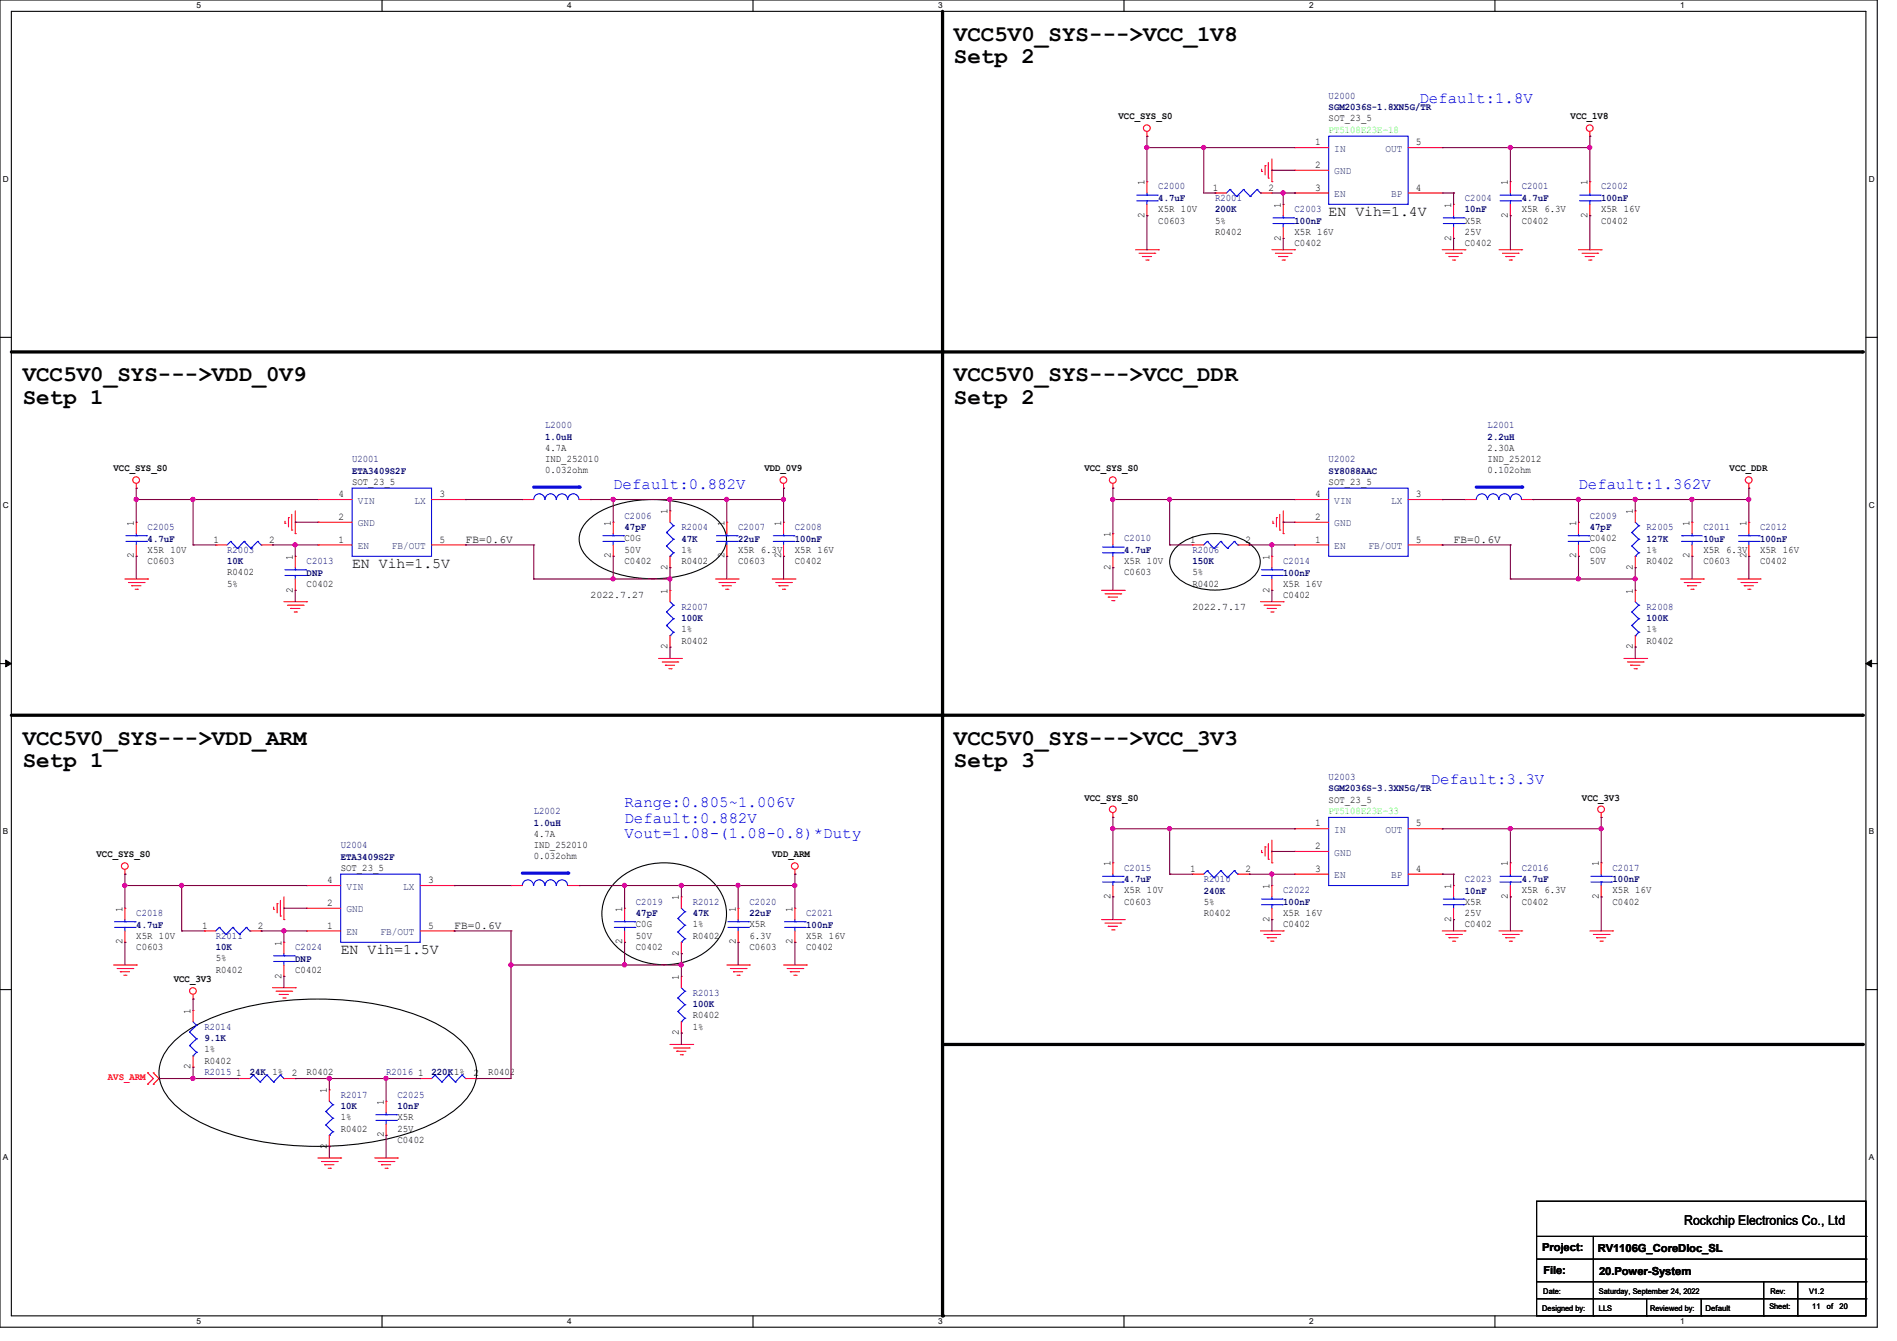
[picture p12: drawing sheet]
<svg xmlns="http://www.w3.org/2000/svg" width="297mm" height="210mm" viewBox="0 0 297 210" stroke-linecap="round" stroke-linejoin="round" font-family="sans-serif">
<path d="M0 0h293.9v207.9h-293.9zM1.8 1.8h290.3v204.3h-290.3z" fill="none" stroke="#000" stroke-width=".17"/>
<g fill="#fff">
<path d="M30.8 .2h.7v1.4h-.7z"/>
<path d="M30.8 206.2h.7v1.4h-.7z"/>
</g>
<path d="M59.8 0v1.8M59.8 206.1v1.8" fill="none" stroke="#000" stroke-width=".17"/>
<g fill="#fff">
<path d="M88.8 .2h.7v1.4h-.7z"/>
<path d="M88.8 206.2h.7v1.4h-.7z"/>
</g>
<path d="M117.9 0v1.8M117.9 206.1v1.8" fill="none" stroke="#000" stroke-width=".17"/>
<g fill="#fff">
<path d="M146.9 .2h.7v1.4h-.7z"/>
<path d="M146.9 206.2h.7v1.4h-.7z"/>
</g>
<path d="M176 0v1.8M176 206.1v1.8" fill="none" stroke="#000" stroke-width=".17"/>
<g fill="#fff">
<path d="M205 .2h.7v1.4h-.7z"/>
<path d="M205 206.2h.7v1.4h-.7z"/>
</g>
<path d="M234.1 0v1.8M234.1 206.1v1.8" fill="none" stroke="#000" stroke-width=".17"/>
<g fill="#fff">
<path d="M263.1 .2h.6v1.4h-.6z"/>
<path d="M263.1 206.2h.6v1.4h-.6z"/>
<path d="M.5 27.3h.9v1.4h-.9z"/>
<path d="M292.6 27.3h.9v1.4h-.9z"/>
<path d="M.5 78.4h.9v1.4h-.9z"/>
<path d="M292.6 78.4h.9v1.4h-.9z"/>
</g>
<path d="M0 52.8h1.8M292.1 52.8h1.8" fill="none" stroke="#000" stroke-width=".17"/>
<g fill="#fff">
<path d="M.5 129.5h.8v1.4h-.8z"/>
<path d="M292.6 129.5h.8v1.4h-.8z"/>
</g>
<path d="M0 103.9h1.8M292.1 103.9h1.8" fill="none" stroke="#000" stroke-width=".17"/>
<path d="M.9 103.4l.9 .5-.9 .5zM292.1 103.9l.9-.5v1z" fill="#000" stroke="#000" stroke-width=".16"/>
<g fill="#fff">
<path d="M.5 180.5h.8v1.4h-.8z"/>
<path d="M292.6 180.5h.8v1.4h-.8z"/>
</g>
<g fill="none" stroke="#000" stroke-width=".17">
<path d="M92.3 81.3a15.2 15.2 0 0 1 9.9-3.1 15.2 15.2 0 0 1 10 3.1 3.9 3.9 0 0 1 0 6.3 15.2 15.2 0 0 1-10 3 15.2 15.2 0 0 1-9.9-3 3.9 3.9 0 0 1 0-6.3zM184.5 85.4a9.9 9.9 0 0 1 11.4 0 3.2 3.2 0 0 1 0 5.2 9.9 9.9 0 0 1-11.4 0 3.2 3.2 0 0 1 0-5.2zM96.3 138.2a11.2 11.2 0 0 1 15.4 0 6.9 6.9 0 0 1-.8 10.5 11.2 11.2 0 0 1-14.6-.7 6.9 6.9 0 0 1 0-9.8zM0 155h1.8M292.1 155h1.8M27.3 163.1a24.9 24.9 0 0 1 11.8-5.5 49.5 49.5 0 0 1 26.7 1.6 17.5 17.5 0 0 1 7.3 4.8 6 6 0 0 1 0 8 17.5 17.5 0 0 1-7.3 4.8 48.7 48.7 0 0 1-32.1 0 17.5 17.5 0 0 1-7.3-4.8 6 6 0 0 1 0-8zM240.6 188.1h51.5v18h-51.5zM240.6 193.6h51.5M240.6 197.2h51.5M249.5 193.6v12.5M292.1 193.6h.1M292.1 197.2h.1"/>
<path d="M240.6 200.7h51.5M240.6 203.4h51.5M249.5 206.1h.1M257.8 206.1h.1M257.8 203.4v2.7M266.4 206.1h.1M266.4 203.4v2.7M276.1 206.1h.1M276.1 200.7v5.4M281.5 206.1h.1M281.5 200.7v5.4M292.1 200.7h.1"/>
<path d="M292.1 203.4h.1"/>
</g>
<path d="M147.6 1.8v204.3M1.8 55.1h289.8M1.8 112h289.8M147.6 163.6h144" fill="none" stroke="#000" stroke-width=".51"/>
<g fill="#000">
<circle cx="147.6" cy="55.1" r=".25"/>
<circle cx="291.6" cy="55.1" r=".25"/>
<circle cx="147.6" cy="112" r=".25"/>
<circle cx="291.6" cy="112" r=".25"/>
<circle cx="291.6" cy="163.6" r=".25"/>
<circle cx="147.6" cy="206.1" r=".25"/>
</g>
<g fill="none" stroke="#f00" stroke-width=".17">
<path d="M177.8 39.1h3.6M178.4 39.7h2.4M179.6 21.3h.1M179.6 20.6v.7M180.8 39.7h.1M181.4 39.1h.1M197.5 26.8h.1M197.5 26.5v.3M198.1 26h.1M198.1 26v1.4M198.6 27.9h.1M198.6 25.4v2.5"/>
<path d="M199.1 28.4h.1M199.1 39.1h3.6M199.1 24.9v3.5M199.7 39.7h2.4M202.1 39.7h.1M202.7 39.1h.1M225.8 39.1h3.6M226.4 39.7h2.4M227.6 32h.1M227.6 37.3h.1M227.6 32v1.8M227.6 35.6v1.7"/>
<path d="M228.8 39.7h.1M229.4 39.1h.1M234.7 39.1h3.6M235.2 39.7h2.5M237.7 39.7h.1M238.3 39.1h.1M247.1 39.1h3.6M247.7 39.7h2.4M248.9 21.3h.1M248.9 20.6v.7M250.1 39.7h.1M250.7 39.1h.1"/>
<path d="M178.9 40.2h.1M178.9 40.2h1.4M179.4 40.7h.3M179.7 40.7h.1M200.2 40.2h.1M200.2 40.2h1.4M200.7 40.7h.4M201.1 40.7h.1M226.9 40.2h.1M226.9 40.2h1.4M227.4 40.7h.4M227.8 40.7h.1"/>
<path d="M235.8 40.2h.1M235.8 40.2h1.4M236.3 40.7h.3M236.6 40.7h.1M248.2 40.2h.1M248.2 40.2h1.4M248.8 40.7h.3M249.1 40.7h.1M21.3 76.5h.1M21.3 75.7v.8M122.7 76.5h.1M122.7 75.7v.8"/>
<path d="M174.2 76.5h.1M174.2 75.7v.8M273.8 76.5h.1M273.8 75.7v.8M19.6 90.7h3.5M20.1 91.2h2.5M20.6 91.7h.1M20.6 91.7h1.5M21.2 92.3h.3M21.5 92.3h.1M22.6 91.2h.1M23.1 90.7h.1"/>
<path d="M44.4 94.2h3.6M44.6 82h.1M44.6 81.6v.4M45 94.8h2.5M45.2 81.1h.1M45.2 81.1v1.4M45.5 95.3h.1M45.5 95.3h1.4M45.7 83h.1M45.7 80.6v2.4M46.1 95.8h.3M46.2 83.6h.1"/>
<path d="M46.2 80v3.6M46.4 95.8h.1M47.5 94.8h.1M48 94.2h.1M112 90.7h3.6M112.6 91.2h2.4M113.1 91.7h.1M113.1 91.7h1.4M113.6 92.3h.4M114 92.3h.1M115 91.2h.1M115.6 90.7h.1"/>
<path d="M120.9 90.7h3.6M121.5 91.2h2.4M122 91.7h.1M122 91.7h1.4M122.5 92.3h.4M122.7 81.8h.1M122.7 87.1h.1M122.7 81.8v1.8M122.7 85.3v1.8M122.9 92.3h.1M123.9 91.2h.1M124.5 90.7h.1"/>
<path d="M172.5 92.5h3.5M173 93h2.5M173.5 93.5h.1M173.5 93.5h1.5M174.1 94.1h.3M174.4 94.1h.1M175.5 93h.1M176 92.5h.1M197.4 94.2h3.5M197.9 94.8h2.5M198.4 95.3h.1M198.4 95.3h1.5"/>
<path d="M199 95.8h.3M199.3 82h.1M199.3 95.8h.1M199.3 81.6v.4M199.9 81.1h.1M199.9 81.1v1.4M200.4 83h.1M200.4 94.8h.1M200.4 80.6v2.4M200.9 83.6h.1M200.9 94.2h.1M200.9 80v3.6"/>
<path d="M263.1 90.7h3.6M263.7 91.2h2.4M264.2 91.7h.1M264.2 91.7h1.4M264.8 92.3h.3M265.1 92.3h.1M266.1 91.2h.1M266.7 90.7h.1M272 90.7h3.6M272.6 91.2h2.4M273.1 91.7h.1M273.1 91.7h1.4"/>
<path d="M273.6 92.3h.4M274 92.3h.1M275 91.2h.1M275.6 90.7h.1M103.1 103.1h3.6M103.7 103.7h2.4M104.2 104.2h.1M104.2 104.2h1.4M104.7 104.7h.4M105.1 104.7h.1M106.1 103.7h.1M106.7 103.1h.1"/>
<path d="M254.3 103.1h3.5M254.8 103.7h2.5M255.3 104.2h.1M255.3 104.2h1.5M255.9 104.7h.3M256.2 104.7h.1M257.3 103.7h.1M257.8 103.1h.1M19.6 136.9h.1M19.6 136.2v.7M124.5 136.9h.1M124.5 136.2v.7"/>
<path d="M174.2 128h.1M174.2 127.3v.7M186.7 136.9h.1M186.7 136.9h1.8M193.8 136.9h1.8M195.6 136.9h.1M197.5 133.5h.1M197.5 133.2v.3M198.1 132.6h.1M198.1 132.6v1.5M198.6 134.6h.1M198.6 132.1v2.5"/>
<path d="M199.1 135.1h.1M199.1 131.6v3.5M250.7 128h.1M250.7 127.3v.7M17.8 151.1h3.5M18.3 151.7h2.5M18.8 152.2h.1M18.8 152.2h1.5M19.4 152.7h.3M19.7 152.7h.1M20.8 151.7h.1M21.3 151.1h.1"/>
<path d="M30.2 156.5h.1M30.2 155.7v.8M42.7 154.7h3.5M42.8 142.4h.1M42.8 142.1v.3M43.2 155.2h2.5M43.4 141.5h.1M43.4 141.5v1.5M43.7 155.7h.1M43.7 155.7h1.5M43.9 143.5h.1M43.9 141v2.5"/>
<path d="M44.3 156.3h.3M44.4 144h.1M44.4 140.5v3.5M44.6 156.3h.1M45.7 155.2h.1M46.2 154.7h.1M97.8 142.2h.1M97.8 147.6h.1M97.8 142.2v1.8M97.8 145.8v1.8M113.8 151.1h3.5M114.3 151.7h2.5"/>
<path d="M114.9 152.2h.1M114.9 152.2h1.4M115.4 152.7h.3M115.7 152.7h.1M116.8 151.7h.1M117.3 151.1h.1M122.7 151.1h3.5M123.2 151.7h2.5M123.7 152.2h.1M123.7 152.2h1.5M124.3 152.7h.3M124.6 152.7h.1"/>
<path d="M125.7 151.7h.1M126.2 151.1h.1M172.5 144h3.5M173 144.6h2.5M173.5 145.1h.1M173.5 145.1h1.5M174.1 145.6h.3M174.4 145.6h.1M175.5 144.6h.1M176 144h.1M197.4 145.8h3.5M197.9 146.3h2.5"/>
<path d="M198.4 146.9h.1M198.4 146.9h1.5M199 147.4h.3M199.3 147.4h.1M200.4 146.3h.1M200.9 145.8h.1M225.8 145.8h3.6M226.4 146.3h2.4M226.9 146.9h.1M226.9 146.9h1.4M227.4 147.4h.4M227.8 147.4h.1"/>
<path d="M228.8 146.3h.1M229.4 145.8h.1M234.7 145.8h3.6M235.2 146.3h2.5M235.8 146.9h.1M235.8 146.9h1.4M236.3 147.4h.3M236.6 147.4h.1M237.7 146.3h.1M238.3 145.8h.1M248.9 145.8h3.6M249.5 146.3h2.4"/>
<path d="M250 146.9h.1M250 146.9h1.4M250.5 147.4h.4M250.9 147.4h.1M251.9 146.3h.1M252.5 145.8h.1M23.1 168h.1M23.1 169.8h.1M23.1 168l.9 .9-.9 .9M24 169.8h.1M24 168h.1M24 168l.9 .9-.9 .9"/>
<path d="M65.8 168.9h.1M65.8 168.9h1.8M72.9 168.9h1.8M74.7 168.9h.1M104.9 163.6h3.6M105.5 164.1h2.4M106 164.6h.1M106 164.6h1.4M106.5 165.2h.3M106.8 165.2h.1M107.9 164.1h.1M108.5 163.6h.1"/>
<path d="M49.8 181.4h3.5M50.3 181.9h2.5M50.8 182.4h.1M50.8 182.4h1.5M51.4 183h.3M51.7 183h.1M52.8 181.9h.1M53.3 181.4h.1M58.7 181.4h3.5M59.2 181.9h2.5M59.7 182.4h.1M59.7 182.4h1.5"/>
<path d="M60.3 183h.3M60.6 183h.1M61.7 181.9h.1M62.2 181.4h.1"/>
<circle cx="179.6" cy="20.1" r=".52"/>
<circle cx="248.9" cy="20.1" r=".52"/>
<circle cx="21.3" cy="75.2" r=".52"/>
<circle cx="122.7" cy="75.2" r=".52"/>
<circle cx="174.2" cy="75.2" r=".52"/>
<circle cx="273.8" cy="75.2" r=".52"/>
<circle cx="19.5" cy="135.6" r=".52"/>
<circle cx="124.4" cy="135.6" r=".52"/>
<circle cx="174.2" cy="126.7" r=".52"/>
<circle cx="250.7" cy="126.7" r=".52"/>
<circle cx="30.2" cy="155.2" r=".52"/>
</g>
<g fill="none" stroke="#00f" stroke-width=".17">
<path d="M226 35h3.2M226 34.1h3.2M227.6 34.1h.1M227.6 35h.1M227.6 33.8v.3M227.6 35v.6M229.2 35h.1M229.2 34.1h.1M83.6 78.2a.87 .87 0 0 1 .8-.9 .87 .87 0 0 1 .9 .9M85.3 78.2a.87 .87 0 0 1 .9-.9 .87 .87 0 0 1 .9 .9M87.1 78.2a.87 .87 0 0 1 .9-.9 .87 .87 0 0 1 .9 .9M88.9 78.2a.87 .87 0 0 1 .9-.9 .87 .87 0 0 1 .8 .9"/>
<path d="M121.1 84.8h3.2M121.1 83.9h3.2M122.7 83.9h.1M122.7 84.8h.1M122.7 83.6v.3M122.7 84.8v.5M124.3 84.8h.1M124.3 83.9h.1M189 136.4h.1M189 136.4l-.5 .5M189 136.4l1.1 1.1M190.1 137.5h.1"/>
<path d="M191.1 136.4h.1M191.1 136.4l-1 1.1M191.1 136.4l1.1 1.1M192.2 137.5h.1M193.3 136.4h.1M193.3 136.4l-1.1 1.1M193.3 136.4l.5 .5M193.8 136.9h.1M96.2 145.2h3.2M96.2 144.4h3.2M97.8 144.4h.1M97.8 145.2h.1"/>
<path d="M97.8 144v.4M97.8 145.2v.6M99.4 145.2h.1M99.4 144.4h.1M68.1 168.4h.1M68.1 168.4l-.5 .5M68.1 168.4l1.1 1.1M69.2 169.5h.1M70.2 168.4h.1M70.2 168.4l-1 1.1M70.2 168.4l1.1 1.1M71.3 169.5h.1"/>
<path d="M72.3 168.4h.1M72.3 168.4l-1 1.1M72.3 168.4l.6 .5M72.9 168.9h.1"/>
</g>
<path d="M83.6 76.3h7.1" fill="none" stroke="#00f" stroke-width=".51"/>
<circle cx="90.7" cy="76.3" r=".25" fill="#00f"/>
<g fill="none" stroke="#f00" stroke-width=".17">
<path d="M190.2 30.2h.1M190.2 30.2h1.8M197.4 30.2h1.7M199.1 30.2h.1M202.7 23.1h.1M202.7 26.7h.1M202.7 30.2h.1M202.7 30.2h5.3M202.7 23.1h5.3M202.7 26.7h5.3M220.5 30.2h5.3M220.5 23.1h5.3"/>
<path d="M225.8 30.2h.1M225.8 23.1h.1M49.8 78.2h.1M49.8 78.2h5.3M67.6 78.2h5.3M72.9 78.2h.1M81.8 78.2h.1M81.8 78.2h1.8M90.7 78.2h1.8M92.5 78.2h.1M33.8 85.3h.1M33.8 85.3h1.8"/>
<path d="M40.9 85.3h1.8M42.7 85.3h.1M46.2 87.1h.1M46.2 92.5h.1M46.2 87.1v1.8M46.2 90.7v1.8M49.8 85.3h.1M49.8 81.8h.1M49.8 85.3h5.3M49.8 81.8h5.3M67.6 85.3h5.3M72.9 85.3h.1"/>
<path d="M113.8 81.8h.1M113.8 87.1h.1M113.8 81.8v1.8M113.8 85.3v1.8M256 80h.1M256 88.9h.1M256 80v1.8M256 87.1v1.8M264.9 81.8h.1M264.9 87.1h.1M264.9 81.8v1.8M264.9 85.3v1.8"/>
<path d="M202.7 129.8h.1M202.7 133.3h.1M202.7 136.9h.1M202.7 129.8h5.3M202.7 133.3h5.3M202.7 136.9h5.3M220.5 129.8h5.3M220.5 136.9h5.3M225.8 136.9h.1M225.8 129.8h.1M236.5 135.1h.1M236.5 135.1v1.8"/>
<path d="M236.5 138.7v1.8M106.7 152.9h.1M106.7 140.5h.1M106.7 149.4h.1M106.7 140.5v1.7M106.7 147.6v1.8M106.7 152.9v1.8M236.5 140.5h.1M51.6 170.7h.1M51.6 179.6h.1M51.6 170.7v1.8M51.6 177.8v1.8"/>
<path d="M106.7 161.8h.1M106.7 160v1.8"/>
</g>
<g fill="none" stroke="#00f" stroke-width=".17">
<path d="M192.6 29.7h.1M192.6 29.7l-.6 .5M192.6 29.7l1 1.1M193.6 30.8h.1M194.7 29.7h.1M194.7 29.7l-1.1 1.1M194.7 29.7l1 1.1M195.7 30.8h.1M196.8 29.7h.1M196.8 29.7l-1.1 1.1M196.8 29.7l.6 .5M197.4 30.2h.1"/>
<path d="M208 21.3h12.5v10.7h-12.5zM55.1 76.5h12.5v10.6h-12.5zM231.1 78.2a.87 .87 0 0 1 .9-.9 .87 .87 0 0 1 .9 .9M232.9 78.2a.87 .87 0 0 1 .9-.9 .87 .87 0 0 1 .9 .9M234.7 78.2a.87 .87 0 0 1 .9-.9 .87 .87 0 0 1 .8 .9M236.5 78.2a.87 .87 0 0 1 .8-.9 .87 .87 0 0 1 .9 .9M36.1 84.8h.1M36.1 84.8l-.5 .5M36.1 84.8l1.1 1.1M37.2 85.9h.1M38.2 84.8h.1M38.2 84.8l-1 1.1"/>
<path d="M38.2 84.8l1.1 1.1M39.3 85.9h.1M40.3 84.8h.1M40.3 84.8l-1 1.1M40.3 84.8l.6 .5M40.9 85.3h.1M44.6 90.1h3.2M44.6 89.2h3.2M46.2 89.2h.1M46.2 90.1h.1M46.2 88.9v.3M46.2 90.1v.6"/>
<path d="M47.8 90.1h.1M47.8 89.2h.1M112.2 84.8h3.2M112.2 83.9h3.2M113.8 83.9h.1M113.8 84.8h.1M113.8 83.6v.3M113.8 84.8v.5M115.4 84.8h.1M115.4 83.9h.1M255.5 83.4h.1M255.5 85.5h.1"/>
<path d="M255.5 83.4l1.1 1.1M255.5 85.5l1.1 1.1M256 87.1h.1M256 81.8l.6 .5M256.6 82.3h.1M256.6 84.5h.1M256.6 86.6h.1M256.6 82.3l-1.1 1.1M256.6 84.5l-1.1 1M256.6 86.6l-.6 .5M263.3 84.8h.1M263.3 83.9h.1"/>
<path d="M263.3 84.8h3.2M263.3 83.9h3.2M264.9 83.9h.1M264.9 84.8h.1M264.9 83.6v.3M264.9 84.8v.5M208 128h12.5v10.7h-12.5zM234.9 138.1h3.2M234.9 137.2h3.2M236.5 137.2h.1M236.5 138.1h.1M236.5 136.9v.3"/>
<path d="M236.5 138.1v.6M238.1 138.1h.1M238.1 137.2h.1M106.1 156.3h.1M106.1 158.4h.1M106.1 143.8h.1M106.1 146h.1M106.1 156.3l1.1 1.1M106.1 158.4l1.1 1.1M106.1 143.8l1.1 1.1M106.1 146l1.1 1M106.7 147.6h.1"/>
<path d="M106.7 154.7l.5 .5M106.7 142.2l.5 .6M107.2 155.2h.1M107.2 157.4h.1M107.2 159.5h.1M107.2 142.8h.1M107.2 144.9h.1M107.2 147h.1M107.2 155.2l-1.1 1.1M107.2 157.4l-1.1 1M107.2 159.5l-.5 .5M107.2 142.8l-1.1 1"/>
<path d="M107.2 144.9l-1.1 1.1M107.2 147l-.5 .6M51 174.1h.1M51 176.2h.1M51 174.1l1.1 1M51 176.2l1.1 1M51.6 177.8h.1M51.6 172.5l.5 .5M52.1 173h.1M52.1 175.1h.1M52.1 177.2h.1M52.1 173l-1.1 1.1"/>
<path d="M52.1 175.1l-1.1 1.1M52.1 177.2l-.5 .6M106.7 160h.1"/>
</g>
<path d="M231.1 76.3h7.2" fill="none" stroke="#00f" stroke-width=".51"/>
<circle cx="238.3" cy="76.3" r=".25" fill="#00f"/>
<g fill="none" stroke="#f00" stroke-width=".17">
<path d="M200.9 32h.1M200.9 37.3h.1M200.9 32v1.8M200.9 35.6v1.7M229.4 78.2h.1M229.4 78.2h1.7M238.3 78.2h1.7M240 78.2h.1M256 92.5h.1M256 92.5v1.7M256 99.6v1.7M256 101.3h.1"/>
<path d="M250.7 135.1h.1M250.7 135.1v1.8M250.7 138.7v1.8M124.5 142.2h.1M124.5 147.6h.1M124.5 142.2v1.8M124.5 145.8v1.8M250.7 140.5h.1"/>
</g>
<g fill="none" stroke="#00f" stroke-width=".17">
<path d="M199.3 35h3.2M199.3 34.1h3.2M200.9 34.1h.1M200.9 35h.1M200.9 33.8v.3M200.9 35v.6M202.5 35h.1M202.5 34.1h.1M255.5 95.8h.1M255.5 98h.1M255.5 95.8l1.1 1.1M255.5 98l1.1 1"/>
<path d="M256 99.6h.1M256 94.2l.6 .6M256.6 94.8h.1M256.6 96.9h.1M256.6 99h.1M256.6 94.8l-1.1 1M256.6 96.9l-1.1 1.1M256.6 99l-.6 .6M81.8 138.7a.87 .87 0 0 1 .9-.9 .87 .87 0 0 1 .8 .9M83.6 138.7a.87 .87 0 0 1 .8-.9 .87 .87 0 0 1 .9 .9M85.3 138.7a.87 .87 0 0 1 .9-.9 .87 .87 0 0 1 .9 .9M87.1 138.7a.87 .87 0 0 1 .9-.9 .87 .87 0 0 1 .9 .9"/>
<path d="M249.1 138.1h3.2M249.1 137.2h3.2M250.7 137.2h.1M250.7 138.1h.1M250.7 136.9v.3M250.7 138.1v.6M252.3 138.1h.1M252.3 137.2h.1M122.9 145.2h3.2M122.9 144.4h3.2M124.5 144.4h.1M124.5 145.2h.1"/>
<path d="M124.5 144v.4M124.5 145.2v.6M126.1 145.2h.1M126.1 144.4h.1"/>
</g>
<path d="M81.8 136.7h7.1" fill="none" stroke="#00f" stroke-width=".51"/>
<circle cx="88.9" cy="136.7" r=".25" fill="#00f"/>
<g fill="none" stroke="#f00" stroke-width=".17">
<path d="M179.6 28.4h.1M179.6 33.8h.1M179.6 28.4v1.8M179.6 32v1.8M236.5 28.4h.1M236.5 33.8h.1M236.5 28.4v1.8M236.5 32v1.8M248.9 28.4h.1M248.9 33.8h.1M248.9 28.4v1.8M248.9 32v1.8"/>
<path d="M202.7 78.2h.1M202.7 78.2h5.3M220.5 78.2h5.3M225.8 78.2h.1M21.3 81.8h.1M21.3 87.1h.1M21.3 81.8v1.8M21.3 85.3v1.8M96 81.8h.1M96 87.1h.1M96 81.8v1.8M96 85.3v1.8"/>
<path d="M104.9 92.5h.1M104.9 80h.1M104.9 88.9h.1M104.9 80v1.8M104.9 87.1v1.8M104.9 92.5v1.7M104.9 99.6v1.7M174.2 83.6h.1M174.2 88.9h.1M174.2 83.6v1.7M174.2 87.1v1.8M186.7 85.3h.1"/>
<path d="M186.7 85.3h1.8M193.8 85.3h1.8M195.6 85.3h.1M199.1 87.1h.1M199.1 92.5h.1M199.1 87.1v1.8M199.1 90.7v1.8M202.7 85.3h.1M202.7 81.8h.1M202.7 85.3h5.3M202.7 81.8h5.3M220.5 85.3h5.3"/>
<path d="M225.8 85.3h.1M247.1 81.8h.1M247.1 87.1h.1M247.1 81.8v1.8M247.1 85.3v1.8M273.8 81.8h.1M273.8 87.1h.1M273.8 81.8v1.8M273.8 85.3v1.8M104.9 101.3h.1M48 138.7h.1M48 138.7h5.3"/>
<path d="M65.8 138.7h5.3M71.1 138.7h.1M80 138.7h.1M80 138.7h1.8M88.9 138.7h1.8M90.7 138.7h.1M174.2 135.1h.1M174.2 135.1v1.8M174.2 138.7v1.8M199.1 138.7h.1M199.1 138.7v1.8M227.6 138.7h.1"/>
<path d="M227.6 138.7v1.8M19.6 142.2h.1M19.6 147.6h.1M19.6 142.2v1.8M19.6 145.8v1.8M30.2 158.2h.1M30.2 158.2v1.8M32 145.8h.1M32 145.8h1.8M39.1 145.8h1.8M40.9 145.8h.1M44.4 147.6h.1"/>
<path d="M44.4 152.9h.1M44.4 147.6v1.8M44.4 151.1v1.8M48 145.8h.1M48 142.2h.1M48 145.8h5.3M48 142.2h5.3M65.8 145.8h5.3M71.1 145.8h.1M115.6 142.2h.1M115.6 147.6h.1M115.6 142.2v1.8"/>
<path d="M115.6 145.8v1.8M174.2 140.5h.1M199.1 144h.1M199.1 142.2v1.8M227.6 144h.1M227.6 142.2v1.8M30.2 167.1h.1M30.2 165.4v1.7M37.3 168.9h.1M37.3 168.9h1.8M44.4 168.9h1.8M46.2 168.9h.1"/>
<path d="M60.5 172.5h.1M60.5 177.8h.1M60.5 172.5v1.7M60.5 176v1.8"/>
</g>
<g fill="none" stroke="#00f" stroke-width=".17">
<path d="M178 31.5h3.2M178 30.6h3.2M179.6 30.6h.1M179.6 31.5h.1M179.6 30.2v.4M179.6 31.5v.5M181.2 31.5h.1M181.2 30.6h.1M234.9 31.5h3.2M234.9 30.6h3.2M236.5 30.6h.1M236.5 31.5h.1"/>
<path d="M236.5 30.2v.4M236.5 31.5v.5M238.1 31.5h.1M238.1 30.6h.1M247.3 31.5h3.2M247.3 30.6h3.2M248.9 30.6h.1M248.9 31.5h.1M248.9 30.2v.4M248.9 31.5v.5M250.5 31.5h.1M250.5 30.6h.1"/>
<path d="M208 76.5h12.5v10.6h-12.5zM19.7 84.8h3.2M19.7 83.9h3.2M21.3 83.9h.1M21.3 84.8h.1M21.3 83.6v.3M21.3 84.8v.5M22.9 84.8h.1M22.9 83.9h.1M94.4 84.8h3.2M94.4 83.9h3.2M96 83.9h.1"/>
<path d="M96 84.8h.1M96 83.6v.3M96 84.8v.5M97.6 84.8h.1M97.6 83.9h.1M104.4 95.8h.1M104.4 98h.1M104.4 83.4h.1M104.4 85.5h.1M104.4 95.8l1.1 1.1M104.4 98l1.1 1M104.4 83.4l1.1 1.1"/>
<path d="M104.4 85.5l1.1 1.1M104.9 99.6h.1M104.9 87.1h.1M104.9 94.2l.6 .6M104.9 81.8l.6 .5M105.5 94.8h.1M105.5 96.9h.1M105.5 99h.1M105.5 82.3h.1M105.5 84.5h.1M105.5 86.6h.1M105.5 94.8l-1.1 1"/>
<path d="M105.5 96.9l-1.1 1.1M105.5 99l-.6 .6M105.5 82.3l-1.1 1.1M105.5 84.5l-1.1 1M105.5 86.6l-.6 .5M172.6 86.6h3.3M172.6 85.7h3.3M174.2 85.7h.1M174.2 86.6h.1M174.2 85.3v.4M174.2 86.6v.5M175.9 86.6h.1"/>
<path d="M175.9 85.7h.1M189 84.8h.1M189 84.8l-.5 .5M189 84.8l1.1 1.1M190.1 85.9h.1M191.1 84.8h.1M191.1 84.8l-1 1.1M191.1 84.8l1.1 1.1M192.2 85.9h.1M193.3 84.8h.1M193.3 84.8l-1.1 1.1M193.3 84.8l.5 .5"/>
<path d="M193.8 85.3h.1M197.5 90.1h3.2M197.5 89.2h3.2M199.1 89.2h.1M199.1 90.1h.1M199.1 88.9v.3M199.1 90.1v.6M200.7 90.1h.1M200.7 89.2h.1M245.5 84.8h3.3M245.5 83.9h3.3M247.1 83.9h.1"/>
<path d="M247.1 84.8h.1M247.1 83.6v.3M247.1 84.8v.5M248.8 84.8h.1M248.8 83.9h.1M272.2 84.8h3.2M272.2 83.9h3.2M273.8 83.9h.1M273.8 84.8h.1M273.8 83.6v.3M273.8 84.8v.5M275.4 84.8h.1"/>
<path d="M275.4 83.9h.1M53.3 136.9h12.5v10.7h-12.5zM172.6 138.1h3.3M172.6 137.2h3.3M174.2 137.2h.1M174.2 138.1h.1M174.2 136.9v.3M174.2 138.1v.6M175.9 138.1h.1M175.9 137.2h.1M17.9 145.2h3.3M17.9 144.4h3.3"/>
<path d="M19.6 144.4h.1M19.6 145.2h.1M19.6 144v.4M19.6 145.2v.6M21.2 145.2h.1M21.2 144.4h.1M34.3 145.2h.1M34.3 145.2l-.5 .6M34.3 145.2l1.1 1.1M35.4 146.3h.1M36.4 145.2h.1M36.4 145.2l-1 1.1"/>
<path d="M36.4 145.2l1.1 1.1M37.5 146.3h.1M38.6 145.2h.1M38.6 145.2l-1.1 1.1M38.6 145.2l.5 .6M39.1 145.8h.1M42.8 150.6h3.3M42.8 149.7h3.3M44.4 149.7h.1M44.4 150.6h.1M44.4 149.4v.3M44.4 150.6v.5"/>
<path d="M46.1 150.6h.1M46.1 149.7h.1M114 145.2h3.2M114 144.4h3.2M115.6 144.4h.1M115.6 145.2h.1M115.6 144v.4M115.6 145.2v.6M117.2 145.2h.1M117.2 144.4h.1M197.5 141.7h3.2M197.5 140.8h3.2"/>
<path d="M199.1 140.8h.1M199.1 141.7h.1M199.1 140.5v.3M199.1 141.7v.5M200.7 141.7h.1M200.7 140.8h.1M226 141.7h3.2M226 140.8h3.2M227.6 140.8h.1M227.6 141.7h.1M227.6 140.5v.3M227.6 141.7v.5"/>
<path d="M229.2 141.7h.1M229.2 140.8h.1M29.7 161.6h.1M29.7 163.7h.1M29.7 161.6l1.1 1.1M29.7 163.7l1.1 1.1M30.2 165.4h.1M30.2 160l.6 .6M30.8 160.6h.1M30.8 162.7h.1M30.8 164.8h.1M30.8 160.6l-1.1 1"/>
<path d="M30.8 162.7l-1.1 1M30.8 164.8l-.6 .6M39.7 168.4h.1M39.7 168.4l-.6 .5M39.7 168.4l1 1.1M40.7 169.5h.1M41.8 168.4h.1M41.8 168.4l-1.1 1.1M41.8 168.4l1 1.1M42.8 169.5h.1M43.9 168.4h.1M43.9 168.4l-1.1 1.1"/>
<path d="M43.9 168.4l.5 .5M44.4 168.9h.1M58.8 175.5h3.3M58.8 174.6h3.3M60.5 174.6h.1M60.5 175.5h.1M60.5 174.2v.4M60.5 175.5v.5M62.1 175.5h.1M62.1 174.6h.1"/>
</g>
<g fill="none" stroke="#800040" stroke-width=".17">
<path d="M179.6 23.1h.1M179.6 21.3h.1M179.6 33.8h.1M179.6 23.1h23.1M179.6 21.3v7.1M179.6 33.8v5.3M188.5 23.1h.1M188.5 23.1v7.1h1.7M190.2 30.2h.1M199.1 26.7h.1M199.1 26.7h3.6M199.1 30.2h3.6"/>
<path d="M200.9 30.2h.1M200.9 37.3h.1M200.9 30.2v1.8M200.9 37.3v1.8M202.7 30.2h.1M225.8 23.1h.1M225.8 23.1h23.1M225.8 30.2h1.8M227.6 37.3h.1M227.6 30.2h.1M227.6 30.2v1.8M227.6 37.3v1.8"/>
<path d="M236.5 33.8h.1M236.5 23.1h.1M236.5 23.1v5.3M236.5 33.8v5.3M248.9 21.3h.1M248.9 23.1h.1M248.9 33.8h.1M248.9 21.3v7.1M248.9 33.8v5.3M21.3 78.2h.1M21.3 76.5h.1M21.3 78.2h28.5"/>
<path d="M21.3 76.5v5.3M30.2 78.2h.1M30.2 78.2v7.1M72.9 78.2h.1M72.9 78.2h8.9M92.5 78.2h.1M92.5 78.2h30.2M96 78.2h.1M96 78.2v3.6M104.9 78.2h.1M104.9 78.2v1.8M113.8 78.2h.1"/>
<path d="M113.8 78.2v3.6M122.7 76.5h.1M122.7 78.2h.1M122.7 76.5v5.3M174.2 78.2h.1M174.2 76.5h.1M174.2 78.2h28.5M174.2 76.5v7.1M183.1 78.2h.1M183.1 78.2v7.1M225.8 78.2h.1M225.8 78.2h3.6"/>
<path d="M240 78.2h.1M240 78.2h33.8M247.1 78.2h.1M247.1 78.2v3.6M256 78.2h.1M256 78.2v1.8M264.9 78.2h.1M264.9 78.2v3.6M273.8 76.5h.1M273.8 78.2h.1M273.8 76.5v5.3M21.3 87.1h.1"/>
<path d="M21.3 87.1v3.6M30.2 85.3h.1M30.2 85.3h3.6M42.7 85.3h.1M42.7 85.3h7.1M46.2 81.8h.1M46.2 85.3h.1M46.2 92.5h.1M46.2 81.8h3.6M46.2 85.3v1.8M46.2 92.5v1.7M72.9 85.3h.1"/>
<path d="M72.9 85.3h10.7M83.6 85.3h.1M83.6 90.7h.1M83.6 90.7h21.3M83.6 85.3v5.4M96 90.7h.1M96 87.1h.1M96 87.1v3.6M104.9 88.9h.1M104.9 90.7h.1M104.9 88.9v3.6M113.8 87.1h.1"/>
<path d="M113.8 87.1v3.6M122.7 87.1h.1M122.7 87.1v3.6M174.2 88.9h.1M174.2 88.9v3.6M183.1 85.3h.1M183.1 85.3h3.6M195.6 85.3h.1M195.6 85.3h7.1M199.1 85.3h.1M199.1 92.5h.1M199.1 85.3v1.8"/>
<path d="M199.1 92.5v1.7M200.9 81.8h.1M200.9 81.8h1.8M225.8 85.3h.1M225.8 85.3h10.7M236.5 85.3h.1M236.5 90.7h.1M236.5 85.3v5.4M236.5 90.7h19.5M247.1 87.1h.1M247.1 90.7h.1M247.1 87.1v3.6"/>
<path d="M256 88.9h.1M256 90.7h.1M256 88.9v3.6M264.9 87.1h.1M264.9 87.1v3.6M273.8 87.1h.1M273.8 87.1v3.6M104.9 101.3h.1M104.9 101.3v1.8M256 101.3h.1M256 101.3v1.8M19.6 138.7h.1"/>
<path d="M19.6 136.9h.1M19.6 138.7h28.4M19.6 136.9v5.3M28.4 138.7h.1M28.4 138.7v7.1M71.1 138.7h.1M71.1 138.7h8.9M90.7 138.7h.1M90.7 138.7h33.8M97.8 138.7h.1M97.8 138.7v3.5M106.7 138.7h.1"/>
<path d="M106.7 138.7v1.8M115.6 138.7h.1M115.6 138.7v3.5M124.5 136.9h.1M124.5 138.7h.1M124.5 136.9v5.3M174.2 128h.1M174.2 129.8h.1M174.2 128v7.1M174.2 129.8h28.5M183.1 129.8h.1M183.1 136.9h.1"/>
<path d="M183.1 129.8v7.1M183.1 136.9h3.6M195.6 136.9h.1M195.6 136.9h7.1M199.1 133.3h.1M199.1 136.9h.1M199.1 136.9v1.8M199.1 133.3h3.6M202.7 129.8h.1M225.8 136.9h.1M225.8 129.8h.1M225.8 136.9h1.8"/>
<path d="M225.8 129.8h24.9M227.6 136.9h.1M227.6 136.9v1.8M236.5 129.8h.1M236.5 129.8v5.3M250.7 129.8h.1M250.7 128h.1M250.7 128v7.1M19.6 147.6h.1M19.6 147.6v3.5M28.4 145.8h.1M28.4 145.8h3.6"/>
<path d="M30.2 156.5h.1M30.2 156.5v1.7M40.9 145.8h.1M40.9 145.8h7.1M44.4 142.2h.1M44.4 145.8h.1M44.4 152.9h.1M44.4 142.2h3.6M44.4 145.8v1.8M44.4 152.9v1.8M71.1 145.8h.1M71.1 145.8h8.9"/>
<path d="M80 151.1h.1M80 145.8h.1M80 151.1h26.7M80 145.8v23.1h-5.3M97.8 151.1h.1M97.8 147.6h.1M97.8 147.6v3.5M106.7 149.4h.1M106.7 151.1h.1M106.7 149.4v3.5M115.6 147.6h.1M115.6 147.6v3.5"/>
<path d="M124.5 147.6h.1M124.5 147.6v3.5M174.2 140.5h.1M174.2 140.5v3.5M199.1 144h.1M199.1 144v1.8M227.6 144h.1M227.6 144v1.8M236.5 140.5h.1M236.5 140.5v5.3M250.7 140.5h.1M250.7 140.5v5.3"/>
<path d="M24.9 168.9h.1M24.9 168.9h12.4M30.2 168.9h.1M30.2 167.1h.1M30.2 167.1v1.8M46.2 168.9h.1M46.2 168.9h19.6M51.6 168.9h.1M51.6 179.6h.1M51.6 168.9v1.8M51.6 179.6v1.8M60.5 168.9h.1"/>
<path d="M60.5 177.8h.1M60.5 168.9v3.6M60.5 177.8v3.6M74.7 168.9h.1M106.7 161.8h.1M106.7 161.8v1.8"/>
</g>
<g fill="#f0f" stroke="#f0f" stroke-width=".17">
<circle cx="247.1" cy="78.2" r=".32"/>
<circle cx="273.8" cy="78.2" r=".32"/>
<circle cx="183.1" cy="78.2" r=".32"/>
<circle cx="174.2" cy="78.2" r=".32"/>
<circle cx="247.1" cy="90.7" r=".32"/>
<circle cx="264.9" cy="78.2" r=".32"/>
<circle cx="256" cy="78.2" r=".32"/>
<circle cx="199.1" cy="85.3" r=".32"/>
<circle cx="256" cy="90.7" r=".32"/>
<circle cx="96" cy="78.2" r=".32"/>
<circle cx="104.9" cy="90.7" r=".32"/>
<circle cx="113.8" cy="78.2" r=".32"/>
<circle cx="21.3" cy="78.2" r=".32"/>
<circle cx="104.9" cy="78.2" r=".32"/>
<circle cx="96" cy="90.7" r=".32"/>
<circle cx="122.7" cy="78.2" r=".32"/>
<circle cx="46.2" cy="85.3" r=".32"/>
<circle cx="30.2" cy="78.2" r=".32"/>
<circle cx="179.6" cy="23.1" r=".32"/>
<circle cx="236.5" cy="23.1" r=".32"/>
<circle cx="188.4" cy="23.1" r=".32"/>
<circle cx="200.9" cy="30.2" r=".32"/>
<circle cx="248.9" cy="23.1" r=".32"/>
<circle cx="236.5" cy="129.8" r=".32"/>
<circle cx="250.7" cy="129.8" r=".32"/>
<circle cx="174.2" cy="129.8" r=".32"/>
<circle cx="199.1" cy="136.9" r=".32"/>
<circle cx="106.7" cy="151.1" r=".32"/>
<circle cx="115.5" cy="138.7" r=".32"/>
<circle cx="106.7" cy="138.7" r=".32"/>
<circle cx="97.8" cy="151.1" r=".32"/>
<circle cx="80" cy="151.1" r=".32"/>
<circle cx="60.4" cy="168.9" r=".32"/>
<circle cx="51.5" cy="168.9" r=".32"/>
<circle cx="30.2" cy="168.9" r=".32"/>
<circle cx="19.5" cy="138.7" r=".32"/>
<circle cx="97.8" cy="138.7" r=".32"/>
<circle cx="124.4" cy="138.7" r=".32"/>
<circle cx="44.4" cy="145.8" r=".32"/>
<circle cx="28.4" cy="138.7" r=".32"/>
<circle cx="183.1" cy="129.8" r=".32"/>
</g>
<g font-size="3.5">
<text x="149.4" y="6.4">VCC5V0_SYS---&gt;VCC_1V8</text>
<text x="149.4" y="9.9">Setp 2</text>
<text x="3.6" y="59.7">VCC5V0_SYS---&gt;VDD_0V9</text>
<text x="149.4" y="59.7">VCC5V0_SYS---&gt;VCC_DDR</text>
<text x="3.6" y="63.2">Setp 1</text>
<text x="149.4" y="63.2">Setp 2</text>
<text x="3.6" y="116.6">VCC5V0_SYS---&gt;VDD_ARM</text>
<text x="149.4" y="116.6">VCC5V0_SYS---&gt;VCC_3V3</text>
<text x="3.6" y="120.1">Setp 1</text>
<text x="149.4" y="120.1">Setp 3</text>
</g>
<g font-size="2.5" fill="#00f">
<text x="222.2" y="16.2">Default:1.8V</text>
<text x="96" y="76.6">Default:0.882V</text>
<text x="247.1" y="76.6">Default:1.362V</text>
<text x="224" y="122.9">Default:3.3V</text>
<text x="97.8" y="126.4">Range:0.805~1.006V</text>
<text x="97.8" y="128.9">Default:0.882V</text>
<text x="97.8" y="131.3">Vout=1.08-(1.08-0.8)*Duty</text>
</g>
<g font-size="2.3">
<text x="208" y="33.9">EN Vih=1.4V</text>
<text x="55.1" y="89">EN Vih=1.5V</text>
<text x="53.3" y="149.4">EN Vih=1.5V</text>
</g>
<text font-size="2.1" x="263.7" y="191.9">Rockchip Electronics Co., Ltd</text>
<g font-size="1.7">
<text x="72.9" y="85">FB=0.6V</text>
<text x="227.6" y="85">FB=0.6V</text>
<text x="71.1" y="145.4">FB=0.6V</text>
<text x="241.5" y="196">Project:</text>
<text x="250.1" y="196.1">RV1106G_CoreDloc_SL</text>
<text x="241.6" y="199.5">File:</text>
<text x="250.4" y="199.7">20.Power-System</text>
</g>
<g font-size="1.6" fill="#000080">
<text x="208" y="15.5">U2000</text>
<text x="208" y="17.3">SGM2036S-1.8XN5G/TR</text>
<text x="181.4" y="29.7">C2000</text>
<text x="238.2" y="29.7">C2001</text>
<text x="250.7" y="29.7">C2002</text>
<text x="181.4" y="31.5">4.7uF</text>
<text x="190.2" y="31.5">R2001</text>
<text x="190.2" y="33.3">200K</text>
<text x="202.7" y="33.2">C2003</text>
<text x="202.7" y="35.1">100nF</text>
<text x="229.4" y="31.5">C2004</text>
<text x="229.4" y="33.3">10nF</text>
<text x="238.2" y="31.5">4.7uF</text>
<text x="250.7" y="31.5">100nF</text>
<text x="85.3" y="67">L2000</text>
<text x="85.3" y="68.8">1.0uH</text>
<text x="232.9" y="67">L2001</text>
<text x="232.9" y="68.8">2.2uH</text>
<text x="55.1" y="72.3">U2001</text>
<text x="55.1" y="74.2">ETA3409S2F</text>
<text x="208" y="72.3">U2002</text>
<text x="208" y="74.2">SY8088AAC</text>
<text x="23.1" y="83">C2005</text>
<text x="97.8" y="81.2">C2006</text>
<text x="97.8" y="83.1">47pF</text>
<text x="106.7" y="83">R2004</text>
<text x="115.6" y="83">C2007</text>
<text x="124.5" y="83">C2008</text>
<text x="248.9" y="81.2">C2009</text>
<text x="248.9" y="83.1">47pF</text>
<text x="257.8" y="83">R2005</text>
<text x="266.7" y="83">C2011</text>
<text x="275.6" y="83">C2012</text>
<text x="23.1" y="84.8">4.7uF</text>
<text x="35.6" y="86.6">R2003</text>
<text x="35.6" y="88.4">10K</text>
<text x="48" y="88.3">C2013</text>
<text x="106.7" y="84.8">47K</text>
<text x="115.6" y="84.8">22uF</text>
<text x="124.5" y="84.8">100nF</text>
<text x="176" y="84.8">C2010</text>
<text x="176" y="86.6">4.7uF</text>
<text x="186.7" y="86.6">R2006</text>
<text x="186.7" y="88.4">150K</text>
<text x="200.9" y="88.3">C2014</text>
<text x="257.8" y="84.8">127K</text>
<text x="266.7" y="84.8">10uF</text>
<text x="275.6" y="84.8">100nF</text>
<text x="48" y="90.2">DNP</text>
<text x="106.7" y="95.5">R2007</text>
<text x="200.9" y="90.2">100nF</text>
<text x="257.8" y="95.5">R2008</text>
<text x="106.7" y="97.3">100K</text>
<text x="257.8" y="97.3">100K</text>
<text x="208" y="122.1">U2003</text>
<text x="208" y="123.9">SGM2036S-3.3XN5G/TR</text>
<text x="83.6" y="127.5">L2002</text>
<text x="83.6" y="129.3">1.0uH</text>
<text x="53.3" y="132.8">U2004</text>
<text x="53.3" y="134.6">ETA3409S2F</text>
<text x="176" y="136.4">C2015</text>
<text x="238.2" y="136.4">C2016</text>
<text x="252.5" y="136.4">C2017</text>
<text x="21.3" y="143.5">C2018</text>
<text x="99.6" y="141.7">C2019</text>
<text x="99.6" y="143.5">47pF</text>
<text x="108.5" y="141.7">R2012</text>
<text x="108.5" y="143.5">47K</text>
<text x="117.3" y="141.7">C2020</text>
<text x="117.3" y="143.5">22uF</text>
<text x="126.2" y="143.5">C2021</text>
<text x="176" y="138.2">4.7uF</text>
<text x="188.5" y="138.1">R2010</text>
<text x="188.5" y="140">240K</text>
<text x="200.9" y="139.9">C2022</text>
<text x="200.9" y="141.7">100nF</text>
<text x="229.4" y="138.1">C2023</text>
<text x="229.4" y="140">10nF</text>
<text x="238.2" y="138.2">4.7uF</text>
<text x="252.5" y="138.2">100nF</text>
<text x="21.3" y="145.3">4.7uF</text>
<text x="33.8" y="147">R2011</text>
<text x="33.8" y="148.8">10K</text>
<text x="46.2" y="148.8">C2024</text>
<text x="126.2" y="145.3">100nF</text>
<text x="46.2" y="150.6">DNP</text>
<text x="108.5" y="155.9">R2013</text>
<text x="32" y="161.2">R2014</text>
<text x="108.5" y="157.7">100K</text>
<text x="32" y="163.1">9.1K</text>
<text x="32" y="168.4">R2015</text>
<text x="39.1" y="168.4">24K 1%</text>
<text x="53.3" y="171.9">R2017</text>
<text x="53.3" y="173.7">10K</text>
<text x="60.5" y="168.4">R2016</text>
<text x="62.2" y="171.9">C2025</text>
<text x="62.2" y="173.7">10nF</text>
<text x="67.6" y="168.4">220K1%</text>
</g>
<g font-size="1.6">
<text x="175.1" y="18.7">VCC_SYS_S0</text>
<text x="205.9" y="22.7">1</text>
<text x="208" y="19">SOT_23_5</text>
<text x="221.7" y="22.7">5</text>
<text x="245.9" y="18.7">VCC_1V8</text>
<text x="179.2" y="29" transform="rotate(-90 179.2 29)">1</text>
<text x="189.9" y="29.8">1</text>
<text x="198.6" y="29.8">2</text>
<text x="205.9" y="26.3">2</text>
<text x="205.9" y="29.8">3</text>
<text x="221.7" y="29.8">4</text>
<text x="236.1" y="29" transform="rotate(-90 236.1 29)">1</text>
<text x="248.5" y="29" transform="rotate(-90 248.5 29)">1</text>
<text x="179.2" y="34.1" transform="rotate(-90 179.2 34.1)">2</text>
<text x="181.4" y="35">C0603</text>
<text x="181.4" y="33.2">X5R 10V</text>
<text x="190.2" y="35">5%</text>
<text x="200.5" y="32.6" transform="rotate(-90 200.5 32.6)">1</text>
<text x="227.2" y="32.6" transform="rotate(-90 227.2 32.6)">1</text>
<text x="229.4" y="35">X5R</text>
<text x="236.1" y="34.1" transform="rotate(-90 236.1 34.1)">2</text>
<text x="238.2" y="35">C0402</text>
<text x="238.2" y="33.2">X5R 6.3V</text>
<text x="248.5" y="34.1" transform="rotate(-90 248.5 34.1)">2</text>
<text x="250.7" y="35">C0402</text>
<text x="250.7" y="33.2">X5R 16V</text>
<text x="190.2" y="36.8">R0402</text>
<text x="200.5" y="37.7" transform="rotate(-90 200.5 37.7)">2</text>
<text x="202.7" y="38.6">C0402</text>
<text x="202.7" y="36.8">X5R 16V</text>
<text x="227.2" y="37.7" transform="rotate(-90 227.2 37.7)">2</text>
<text x="229.4" y="38.6">C0402</text>
<text x="229.4" y="36.8">25V</text>
<text x="85.3" y="70.6">4.7A</text>
<text x="232.9" y="70.6">2.30A</text>
<text x="17.8" y="73.8">VCC_SYS_S0</text>
<text x="53" y="77.9">4</text>
<text x="55.1" y="75.9">SOT_23_5</text>
<text x="68.8" y="77.9">3</text>
<text x="85.3" y="72.3">IND_252010</text>
<text x="85.3" y="74.1">0.032ohm</text>
<text x="119.7" y="73.8">VDD_0V9</text>
<text x="169.8" y="73.8">VCC_SYS_S0</text>
<text x="205.9" y="77.9">4</text>
<text x="208" y="75.9">SOT_23_5</text>
<text x="221.7" y="77.9">3</text>
<text x="232.9" y="72.3">IND_252012</text>
<text x="232.9" y="74.1">0.102ohm</text>
<text x="270.8" y="73.8">VCC_DDR</text>
<text x="21" y="82.3" transform="rotate(-90 21 82.3)">1</text>
<text x="53" y="81.4">2</text>
<text x="95.6" y="82.3" transform="rotate(-90 95.6 82.3)">1</text>
<text x="104.5" y="80.6" transform="rotate(-90 104.5 80.6)">1</text>
<text x="113.4" y="82.3" transform="rotate(-90 113.4 82.3)">1</text>
<text x="122.3" y="82.3" transform="rotate(-90 122.3 82.3)">1</text>
<text x="205.9" y="81.4">2</text>
<text x="246.8" y="82.3" transform="rotate(-90 246.8 82.3)">1</text>
<text x="255.7" y="80.6" transform="rotate(-90 255.7 80.6)">1</text>
<text x="264.5" y="82.3" transform="rotate(-90 264.5 82.3)">1</text>
<text x="273.4" y="82.3" transform="rotate(-90 273.4 82.3)">1</text>
<text x="21" y="87.5" transform="rotate(-90 21 87.5)">2</text>
<text x="23.1" y="88.3">C0603</text>
<text x="23.1" y="86.6">X5R 10V</text>
<text x="33.4" y="85">1</text>
<text x="42.1" y="85">2</text>
<text x="45.8" y="87.7" transform="rotate(-90 45.8 87.7)">1</text>
<text x="53" y="85">1</text>
<text x="68.8" y="85">5</text>
<text x="95.6" y="87.5" transform="rotate(-90 95.6 87.5)">2</text>
<text x="97.8" y="88.3">C0402</text>
<text x="97.8" y="84.8">C0G</text>
<text x="97.8" y="86.6">50V</text>
<text x="104.5" y="89.2" transform="rotate(-90 104.5 89.2)">2</text>
<text x="106.7" y="88.3">R0402</text>
<text x="106.7" y="86.6">1%</text>
<text x="113.4" y="87.5" transform="rotate(-90 113.4 87.5)">2</text>
<text x="115.6" y="88.3">C0603</text>
<text x="115.6" y="86.6">X5R 6.3V</text>
<text x="122.3" y="87.5" transform="rotate(-90 122.3 87.5)">2</text>
<text x="124.5" y="88.3">C0402</text>
<text x="124.5" y="86.6">X5R 16V</text>
<text x="173.9" y="89.2" transform="rotate(-90 173.9 89.2)">2</text>
<text x="173.9" y="84.1" transform="rotate(-90 173.9 84.1)">1</text>
<text x="176" y="88.3">X5R 10V</text>
<text x="186.4" y="85">1</text>
<text x="195" y="85">2</text>
<text x="198.8" y="87.7" transform="rotate(-90 198.8 87.7)">1</text>
<text x="205.9" y="85">1</text>
<text x="221.7" y="85">5</text>
<text x="246.8" y="87.5" transform="rotate(-90 246.8 87.5)">2</text>
<text x="248.9" y="84.8">C0402</text>
<text x="248.9" y="86.6">C0G</text>
<text x="248.9" y="88.3">50V</text>
<text x="255.7" y="89.2" transform="rotate(-90 255.7 89.2)">2</text>
<text x="257.8" y="88.3">R0402</text>
<text x="257.8" y="86.6">1%</text>
<text x="264.5" y="87.5" transform="rotate(-90 264.5 87.5)">2</text>
<text x="266.7" y="88.3">C0603</text>
<text x="266.7" y="86.6">X5R 6.3V</text>
<text x="273.4" y="87.5" transform="rotate(-90 273.4 87.5)">2</text>
<text x="275.6" y="88.3">C0402</text>
<text x="275.6" y="86.6">X5R 16V</text>
<text x="35.6" y="90.1">R0402</text>
<text x="35.6" y="91.9">5%</text>
<text x="45.8" y="92.8" transform="rotate(-90 45.8 92.8)">2</text>
<text x="48" y="91.9">C0402</text>
<text x="92.5" y="93.7">2022.7.27</text>
<text x="104.5" y="93" transform="rotate(-90 104.5 93)">1</text>
<text x="176" y="90.1">C0603</text>
<text x="186.7" y="91.9">R0402</text>
<text x="186.7" y="90.1">5%</text>
<text x="186.7" y="95.5">2022.7.17</text>
<text x="198.8" y="92.8" transform="rotate(-90 198.8 92.8)">2</text>
<text x="200.9" y="93.7">C0402</text>
<text x="200.9" y="91.9">X5R 16V</text>
<text x="255.7" y="93" transform="rotate(-90 255.7 93)">1</text>
<text x="104.5" y="101.7" transform="rotate(-90 104.5 101.7)">2</text>
<text x="106.7" y="100.8">R0402</text>
<text x="106.7" y="99">1%</text>
<text x="255.7" y="101.7" transform="rotate(-90 255.7 101.7)">2</text>
<text x="257.8" y="100.8">R0402</text>
<text x="257.8" y="99">1%</text>
<text x="169.8" y="125.4">VCC_SYS_S0</text>
<text x="208" y="125.7">SOT_23_5</text>
<text x="247.7" y="125.4">VCC_3V3</text>
<text x="83.6" y="131">4.7A</text>
<text x="205.9" y="129.4">1</text>
<text x="221.7" y="129.4">5</text>
<text x="15.1" y="134.3">VCC_SYS_S0</text>
<text x="53.3" y="136.4">SOT_23_5</text>
<text x="83.6" y="132.8">IND_252010</text>
<text x="83.6" y="134.6">0.032ohm</text>
<text x="120.9" y="134.3">VDD_ARM</text>
<text x="173.9" y="135.7" transform="rotate(-90 173.9 135.7)">1</text>
<text x="186.4" y="136.5">1</text>
<text x="195" y="136.5">2</text>
<text x="205.9" y="133">2</text>
<text x="205.9" y="136.5">3</text>
<text x="221.7" y="136.5">4</text>
<text x="236.1" y="135.7" transform="rotate(-90 236.1 135.7)">1</text>
<text x="250.3" y="135.7" transform="rotate(-90 250.3 135.7)">1</text>
<text x="19.2" y="142.8" transform="rotate(-90 19.2 142.8)">1</text>
<text x="51.2" y="141.9">2</text>
<text x="51.2" y="138.3">4</text>
<text x="67" y="138.3">3</text>
<text x="97.4" y="142.8" transform="rotate(-90 97.4 142.8)">1</text>
<text x="106.3" y="141" transform="rotate(-90 106.3 141)">1</text>
<text x="115.2" y="142.8" transform="rotate(-90 115.2 142.8)">1</text>
<text x="124.1" y="142.8" transform="rotate(-90 124.1 142.8)">1</text>
<text x="173.9" y="140.8" transform="rotate(-90 173.9 140.8)">2</text>
<text x="176" y="141.7">C0603</text>
<text x="176" y="139.9">X5R 10V</text>
<text x="188.5" y="143.5">R0402</text>
<text x="188.5" y="141.7">5%</text>
<text x="198.8" y="139.2" transform="rotate(-90 198.8 139.2)">1</text>
<text x="200.9" y="143.5">X5R 16V</text>
<text x="227.2" y="139.2" transform="rotate(-90 227.2 139.2)">1</text>
<text x="229.4" y="141.7">X5R</text>
<text x="229.4" y="143.5">25V</text>
<text x="236.1" y="140.8" transform="rotate(-90 236.1 140.8)">2</text>
<text x="238.2" y="141.7">C0402</text>
<text x="238.2" y="139.9">X5R 6.3V</text>
<text x="250.3" y="140.8" transform="rotate(-90 250.3 140.8)">2</text>
<text x="252.5" y="141.7">C0402</text>
<text x="252.5" y="139.9">X5R 16V</text>
<text x="19.2" y="147.9" transform="rotate(-90 19.2 147.9)">2</text>
<text x="21.3" y="148.8">C0603</text>
<text x="21.3" y="147">X5R 10V</text>
<text x="31.7" y="145.4">1</text>
<text x="40.3" y="145.4">2</text>
<text x="44.1" y="148.1" transform="rotate(-90 44.1 148.1)">1</text>
<text x="51.2" y="145.4">1</text>
<text x="67" y="145.4">5</text>
<text x="97.4" y="147.9" transform="rotate(-90 97.4 147.9)">2</text>
<text x="99.6" y="148.8">C0402</text>
<text x="99.6" y="145.2">C0G</text>
<text x="99.6" y="147">50V</text>
<text x="106.3" y="149.7" transform="rotate(-90 106.3 149.7)">2</text>
<text x="108.5" y="147">R0402</text>
<text x="108.5" y="145.2">1%</text>
<text x="115.2" y="147.9" transform="rotate(-90 115.2 147.9)">2</text>
<text x="117.3" y="148.8">C0603</text>
<text x="117.3" y="145.2">X5R</text>
<text x="117.3" y="147">6.3V</text>
<text x="124.1" y="147.9" transform="rotate(-90 124.1 147.9)">2</text>
<text x="126.2" y="148.8">C0402</text>
<text x="126.2" y="147">X5R 16V</text>
<text x="198.8" y="144.4" transform="rotate(-90 198.8 144.4)">2</text>
<text x="200.9" y="145.2">C0402</text>
<text x="227.2" y="144.4" transform="rotate(-90 227.2 144.4)">2</text>
<text x="229.4" y="145.2">C0402</text>
<text x="27.2" y="153.8">VCC_3V3</text>
<text x="33.8" y="152.4">R0402</text>
<text x="33.8" y="150.6">5%</text>
<text x="44.1" y="153.2" transform="rotate(-90 44.1 153.2)">2</text>
<text x="46.2" y="152.4">C0402</text>
<text x="106.3" y="153.5" transform="rotate(-90 106.3 153.5)">1</text>
<text x="29.8" y="158.8" transform="rotate(-90 29.8 158.8)">1</text>
<text x="108.5" y="159.5">R0402</text>
<text x="108.5" y="161.2">1%</text>
<text x="29.8" y="167.5" transform="rotate(-90 29.8 167.5)">2</text>
<text x="32" y="166.6">R0402</text>
<text x="32" y="164.8">1%</text>
<text x="106.3" y="162.1" transform="rotate(-90 106.3 162.1)">2</text>
<text x="37" y="168.5">1</text>
<text x="45.7" y="168.5">2</text>
<text x="48" y="168.4">R0402</text>
<text x="51.2" y="171.2" transform="rotate(-90 51.2 171.2)">1</text>
<text x="60.1" y="173" transform="rotate(-90 60.1 173)">1</text>
<text x="65.4" y="168.5">1</text>
<text x="74.1" y="168.5">2</text>
<text x="76.5" y="168.4">R0402</text>
<text x="51.2" y="179.9" transform="rotate(-90 51.2 179.9)">2</text>
<text x="53.3" y="177.2">R0402</text>
<text x="53.3" y="175.5">1%</text>
<text x="60.1" y="178.1" transform="rotate(-90 60.1 178.1)">2</text>
<text x="62.2" y="179">C0402</text>
<text x="62.2" y="175.5">X5R</text>
<text x="62.2" y="177.2">25V</text>
</g>
<g font-size="1.6" fill="#0f0">
<text x="208" y="20.8">PT5108E23E-18</text>
<text x="208" y="127.5">PT5108E23E-33</text>
</g>
<g font-size="1.6" fill="#004080">
<text x="208.9" y="23.7">IN</text>
<text x="216.9" y="23.7">OUT</text>
<text x="208.9" y="27.3">GND</text>
<text x="208.9" y="30.9">EN</text>
<text x="217.8" y="30.9">BP</text>
<text x="56" y="82.4">GND</text>
<text x="56" y="78.9">VIN</text>
<text x="64.9" y="78.9">LX</text>
<text x="208.9" y="82.4">GND</text>
<text x="208.9" y="78.9">VIN</text>
<text x="217.8" y="78.9">LX</text>
<text x="56" y="86">EN</text>
<text x="61.3" y="86">FB/OUT</text>
<text x="208.9" y="86">EN</text>
<text x="214.2" y="86">FB/OUT</text>
<text x="208.9" y="130.4">IN</text>
<text x="216.9" y="130.4">OUT</text>
<text x="208.9" y="134">GND</text>
<text x="208.9" y="137.5">EN</text>
<text x="217.8" y="137.5">BP</text>
<text x="54.2" y="142.9">GND</text>
<text x="54.2" y="139.3">VIN</text>
<text x="63.1" y="139.3">LX</text>
<text x="54.2" y="146.4">EN</text>
<text x="59.6" y="146.4">FB/OUT</text>
</g>
<text font-size="1.6" fill="#f00" x="16.9" y="169.1">AVS_ARM</text>
<g font-size="1.3">
<text x="30.8" y="1.3">5</text>
<text x="88.8" y="1.3">4</text>
<text x="146.9" y="1.3">3</text>
<text x="205" y="1.3">2</text>
<text x="263.1" y="1.3">1</text>
<text x=".5" y="28.4">D</text>
<text x="292.6" y="28.4">D</text>
<text x=".5" y="79.5">C</text>
<text x="292.6" y="79.5">C</text>
<text x=".5" y="130.6">B</text>
<text x="292.6" y="130.6">B</text>
<text x=".5" y="181.7">A</text>
<text x="292.6" y="181.7">A</text>
<text x="30.8" y="207.4">5</text>
<text x="88.8" y="207.4">4</text>
<text x="146.9" y="207.4">3</text>
<text x="205" y="207.4">2</text>
<text x="263.1" y="207.4">1</text>
</g>
<g font-size="1.2">
<text x="241.6" y="202.6">Date:</text>
<text x="250.4" y="202.6">Saturday, September 24, 2022</text>
<text x="277.2" y="202.6">Rev:</text>
<text x="283.2" y="202.6">V1.2</text>
<text x="241.5" y="205.3">Designed by:</text>
<text x="250.4" y="205.3">LLS</text>
<text x="258.4" y="205.3">Reviewed by:</text>
<text x="267" y="205.3">Default</text>
<text x="277" y="205.1">Sheet:</text>
<text x="283.8" y="205.1">11</text>
<text x="286" y="205.1">of</text>
<text x="288" y="205.1">20</text>
</g>
</svg>
